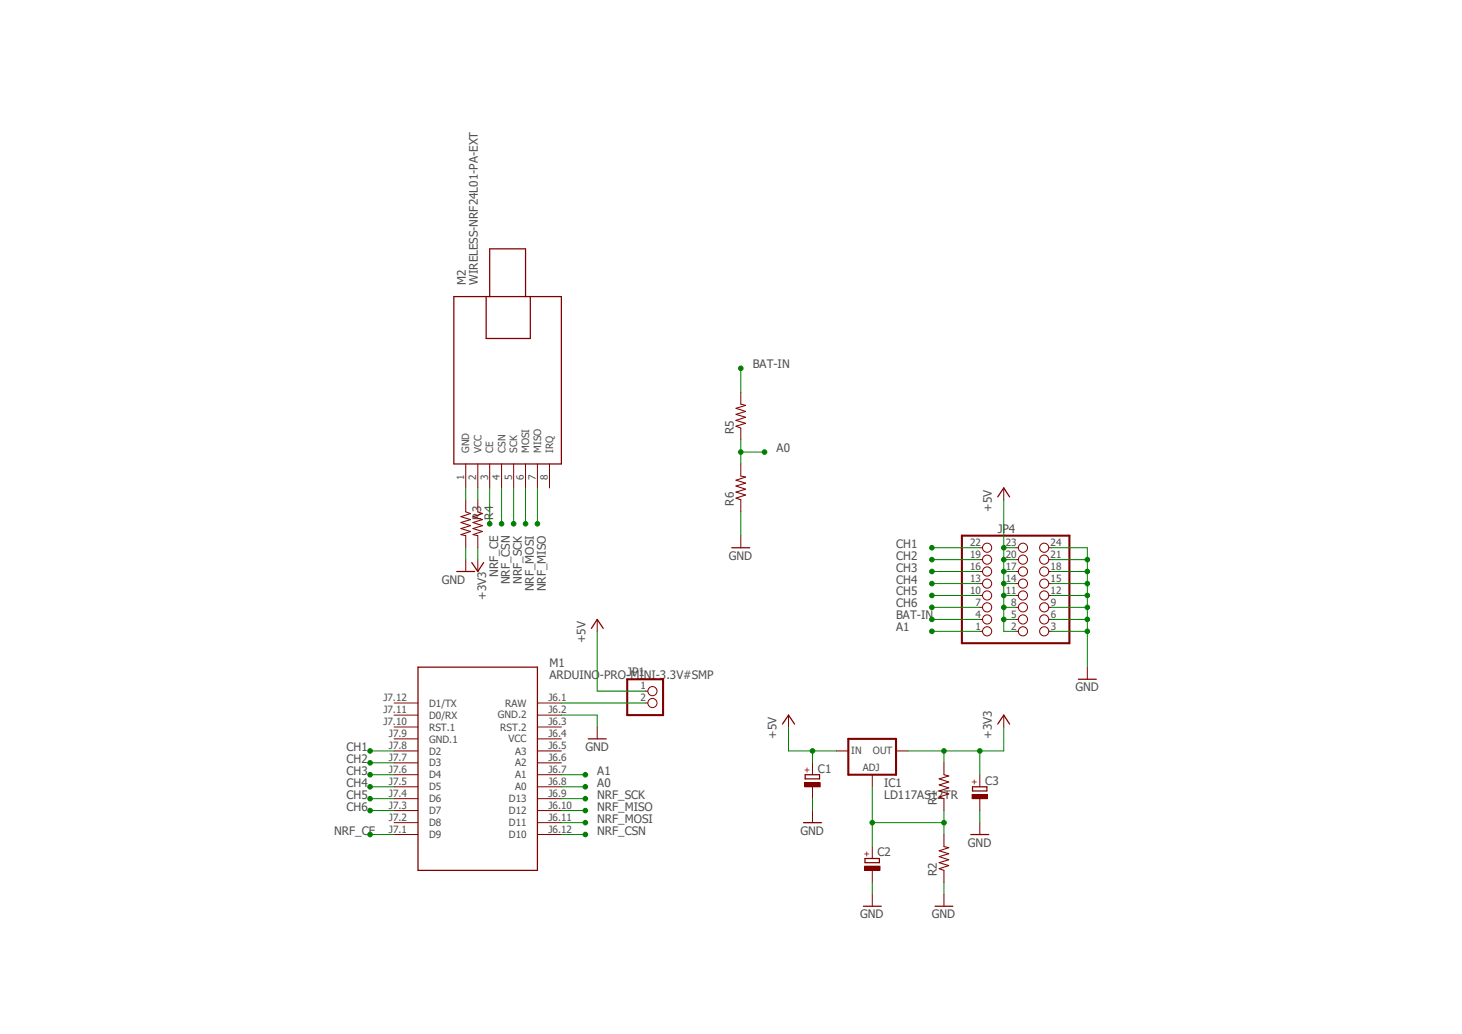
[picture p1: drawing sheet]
<svg xmlns="http://www.w3.org/2000/svg" width="297mm" height="210mm" viewBox="0 0 297 210" stroke-linecap="round" stroke-linejoin="round" font-family="sans-serif">
<path d="M67.3 25.4l156.6 161.8M223.9 25.4l-156.6 161.8" fill="none" stroke="#fff" stroke-width=".2"/>
<g fill="none" stroke="#800000" stroke-width=".2">
<path d="M94.6 94.2v4.9M97.1 94.2v4.9M99.5 94.2v4.9M101.9 94.2v4.9M104.4 94.2v4.9M106.8 94.2v4.9M109.2 94.2v4.9M111.6 94.2v4.9M94.6 101.5v2.5M94.6 108.8v2.5M97.1 101.5v2.5M97.1 108.8v2.5"/>
<path d="M80.1 142.8h4.8M80.1 145.2h4.8M80.1 147.7h4.8M80.1 150.1h4.8M80.1 152.5h4.8M80.1 154.9h4.8M80.1 157.4h4.8M80.1 159.8h4.8M109.2 142.8h4.8M109.2 145.2h4.8M109.2 147.7h4.8M109.2 150.1h4.8"/>
<path d="M109.2 152.5h4.8M109.2 154.9h4.8M109.2 157.4h4.8M109.2 159.8h4.8M169.9 152.5h2.4M177.2 157.4v2.4M182 152.5h2.5M191.8 154.9v2.5M80.1 162.2h4.8M80.1 164.6h4.8M80.1 167.1h4.8M80.1 169.5h4.8"/>
<path d="M109.2 162.2h4.8M109.2 164.6h4.8M109.2 167.1h4.8M109.2 169.5h4.8M191.8 162.2v2.4M191.8 169.5v2.5M191.8 176.8v2.4"/>
</g>
<path d="M92.2 60.2h21.8v34h-21.8zM98.8 60.2v8.5h8.9v-8.5M99.5 60.2v-9.7h7.3v9.7M84.9 135.5h24.3v41.3h-24.3zM163.6 157.4h2.9v.8h-2.9z" fill="none" stroke="#800000" stroke-width=".25"/>
<path d="M172.3 150.1h9.7v7.3h-9.7z" fill="none" stroke="#800000" stroke-width=".42"/>
<path d="M94.6 104l1 .3-2 .6 2 .6-2 .6 2 .7-2 .6 2 .5-2 .7 1 .2M97.1 104l.9 .3-1.9 .6 1.9 .6-1.9 .6 1.9 .7-1.9 .6 1.9 .5-1.9 .7 1 .2M191.8 157.4l.9 .2-1.9 .6 1.9 .6-1.9 .6 1.9 .6-1.9 .7 1.9 .5-1.9 .7 1 .3M191.8 172l.9 .2-1.9 .6 1.9 .6-1.9 .6 1.9 .6-1.9 .6 1.9 .6-1.9 .6 1 .4" fill="none" stroke="#800000" stroke-width=".21"/>
<path d="M163.5 159h3.1v.8h-3.1z" fill-rule="evenodd" fill="#800000"/>
<path d="M163.5 159h3.1v.8h-3.1zM165.1 154.9v2.5M165.1 159.8v2.4" fill="none" stroke="#800000" stroke-width=".2"/>
<path d="M175.7 174.4h2.9v.8h-2.9z" fill="none" stroke="#800000" stroke-width=".25"/>
<path d="M175.6 175.9h3.2v.9h-3.2z" fill-rule="evenodd" fill="#800000"/>
<path d="M175.6 175.9h3.2v.9h-3.2zM177.2 172v2.4M177.2 176.8v2.4" fill="none" stroke="#800000" stroke-width=".2"/>
<path d="M197.6 159.8h2.9v.9h-2.9z" fill="none" stroke="#800000" stroke-width=".25"/>
<path d="M197.5 161.4h3.1v.8h-3.1z" fill-rule="evenodd" fill="#800000"/>
<g fill="none" stroke="#800000" stroke-width=".2">
<path d="M150.5 79.7v2.4M150.5 87v2.4M150.5 94.2v2.5M203.9 99.1v2.4M94.6 113.7v2.4M97.1 113.7v2.4M150.5 101.5v2.5M150.5 108.8v2.5M199.1 111.3h.5M199.1 113.7h.5M199.1 116.1h.5M199.1 118.5h.5"/>
<path d="M206.3 111.3h.6M206.3 113.7h.6M206.3 116.1h.6M206.3 118.5h.6M213.1 111.3h.5M213.1 113.7h.5M213.1 116.1h.5M213.1 118.5h.5M121.3 125.8v2.4M199.1 120.9h.5M199.1 123.4h.5M199.1 125.8h.5"/>
<path d="M199.1 128.2h.5M206.3 120.9h.6M206.3 123.4h.6M206.3 125.8h.6M206.3 128.2h.6M213.1 120.9h.5M213.1 123.4h.5M213.1 125.8h.5M213.1 128.2h.5M220.9 135.5v2.5M121.3 147.7v2.4M131.1 140.4h.5"/>
<path d="M131.1 142.8h.5M160.2 145.2v2.5M199.1 157.4v2.4M203.9 145.2v2.5M165.1 164.6v2.5M197.5 161.4h3.1v.8h-3.1zM199.1 162.2v2.4M199.1 167.1v2.4M177.2 181.7v2.4M191.8 181.7v2.4"/>
<circle cx="200.5" cy="113.7" r=".93"/>
<circle cx="200.5" cy="118.5" r=".93"/>
<circle cx="200.5" cy="111.3" r=".93"/>
<circle cx="200.5" cy="116.1" r=".93"/>
<circle cx="207.8" cy="113.7" r=".93"/>
<circle cx="207.8" cy="116.1" r=".93"/>
<circle cx="207.8" cy="111.3" r=".93"/>
<circle cx="207.8" cy="118.5" r=".93"/>
<circle cx="212.1" cy="113.7" r=".93"/>
<circle cx="212.1" cy="111.3" r=".93"/>
<circle cx="212.1" cy="116.1" r=".93"/>
<circle cx="212.1" cy="118.5" r=".93"/>
<circle cx="200.5" cy="123.4" r=".93"/>
<circle cx="200.5" cy="128.2" r=".93"/>
<circle cx="200.5" cy="120.9" r=".93"/>
<circle cx="200.5" cy="125.8" r=".93"/>
<circle cx="207.8" cy="128.2" r=".93"/>
<circle cx="207.8" cy="123.4" r=".93"/>
<circle cx="207.8" cy="125.8" r=".93"/>
<circle cx="207.8" cy="120.9" r=".93"/>
<circle cx="212.1" cy="128.2" r=".93"/>
<circle cx="212.1" cy="125.8" r=".93"/>
<circle cx="212.1" cy="123.4" r=".93"/>
<circle cx="212.1" cy="120.9" r=".93"/>
<circle cx="132.5" cy="140.4" r=".93"/>
<circle cx="132.5" cy="142.8" r=".93"/>
</g>
<g fill="none" stroke="#800000" stroke-width=".25">
<path d="M92.8 116.1h3.6M95.8 114.3l1.3 1.8 1.2-1.8M148.7 111.3h3.6M202.7 100.9l1.2-1.8 1.2 1.8M120.1 127.6l1.2-1.8 1.3 1.8M219.1 138h3.6M119.5 150.1h3.6M159 147.1l1.2-1.9 1.2 1.9M202.7 147.1l1.2-1.9 1.2 1.9M163.2 167.1h3.7M197.2 169.5h3.7M175.4 184.1h3.6"/>
<path d="M189.9 184.1h3.7"/>
</g>
<path d="M150.5 82.1l1 .2-2 .6 2 .7-2 .6 2 .6-2 .6 2 .6-2 .6 1 .4M150.5 96.7l1 .2-2 .6 2 .6-2 .6 2 .7-2 .5 2 .6-2 .7 1 .3" fill="none" stroke="#800000" stroke-width=".21"/>
<path d="M195.4 108.8h21.9v21.8h-21.9zM127.4 138h7.3v7.2h-7.3z" fill="none" stroke="#800000" stroke-width=".42"/>
<g fill="none" stroke="#008000" stroke-width=".2">
<path d="M94.6 99.1v2.4M94.6 111.3v2.4M150.5 104v4.8M213.6 111.3h7.3v24.2M213.6 113.7h7.3M213.6 116.1h7.3M213.6 118.5h7.3M213.6 120.9h7.3M213.6 123.4h7.3M213.6 125.8h7.3M213.6 128.2h7.3M114 145.2h7.3v2.5"/>
<path d="M165.1 162.2v2.4M177.2 179.2v2.5M191.8 179.2v2.5M199.1 164.6v2.5"/>
</g>
<circle cx="220.9" cy="113.7" r=".46" fill="#008000"/>
<circle cx="220.9" cy="113.7" r=".46" fill="none" stroke="#008000" stroke-width=".2"/>
<circle cx="220.9" cy="116.1" r=".46" fill="#008000"/>
<circle cx="220.9" cy="116.1" r=".46" fill="none" stroke="#008000" stroke-width=".2"/>
<circle cx="220.9" cy="118.5" r=".46" fill="#008000"/>
<circle cx="220.9" cy="118.5" r=".46" fill="none" stroke="#008000" stroke-width=".2"/>
<circle cx="220.9" cy="120.9" r=".46" fill="#008000"/>
<circle cx="220.9" cy="120.9" r=".46" fill="none" stroke="#008000" stroke-width=".2"/>
<circle cx="220.9" cy="123.4" r=".46" fill="#008000"/>
<circle cx="220.9" cy="123.4" r=".46" fill="none" stroke="#008000" stroke-width=".2"/>
<circle cx="220.9" cy="125.8" r=".46" fill="#008000"/>
<circle cx="220.9" cy="125.8" r=".46" fill="none" stroke="#008000" stroke-width=".2"/>
<circle cx="220.9" cy="128.2" r=".46" fill="#008000"/>
<g fill="none" stroke="#008000" stroke-width=".2">
<path d="M97.1 111.3v2.4M191.8 152.5v2.4M199.1 152.5v4.9M203.9 147.7v4.8h-19.4"/>
<circle cx="220.9" cy="128.2" r=".46"/>
</g>
<circle cx="191.8" cy="152.5" r=".46" fill="#008000"/>
<circle cx="191.8" cy="152.5" r=".46" fill="none" stroke="#008000" stroke-width=".2"/>
<circle cx="199.1" cy="152.5" r=".46" fill="#008000"/>
<g fill="none" stroke="#008000" stroke-width=".2">
<path d="M160.2 147.7v4.8h9.7M165.1 152.5v2.4"/>
<circle cx="199.1" cy="152.5" r=".46"/>
</g>
<circle cx="165.1" cy="152.5" r=".46" fill="#008000"/>
<g fill="none" stroke="#008000" stroke-width=".2">
<path d="M203.9 101.5v26.7h2.4M203.9 118.5h2.4M203.9 116.1h2.4M203.9 113.7h2.4M203.9 111.3h2.4M203.9 125.8h2.4M203.9 123.4h2.4M203.9 120.9h2.4"/>
<circle cx="165.1" cy="152.5" r=".46"/>
</g>
<circle cx="203.9" cy="111.3" r=".46" fill="#008000"/>
<circle cx="203.9" cy="111.3" r=".46" fill="none" stroke="#008000" stroke-width=".2"/>
<circle cx="203.9" cy="113.7" r=".46" fill="#008000"/>
<circle cx="203.9" cy="113.7" r=".46" fill="none" stroke="#008000" stroke-width=".2"/>
<circle cx="203.9" cy="116.1" r=".46" fill="#008000"/>
<circle cx="203.9" cy="116.1" r=".46" fill="none" stroke="#008000" stroke-width=".2"/>
<circle cx="203.9" cy="118.5" r=".46" fill="#008000"/>
<circle cx="203.9" cy="118.5" r=".46" fill="none" stroke="#008000" stroke-width=".2"/>
<circle cx="203.9" cy="120.9" r=".46" fill="#008000"/>
<circle cx="203.9" cy="120.9" r=".46" fill="none" stroke="#008000" stroke-width=".2"/>
<circle cx="203.9" cy="123.4" r=".46" fill="#008000"/>
<circle cx="203.9" cy="123.4" r=".46" fill="none" stroke="#008000" stroke-width=".2"/>
<circle cx="203.9" cy="125.8" r=".46" fill="#008000"/>
<g fill="none" stroke="#008000" stroke-width=".2">
<path d="M121.3 128.2v12.2h9.8M177.2 159.8v12.2M177.2 167.1h14.6M191.8 164.6v4.9"/>
<circle cx="203.9" cy="125.8" r=".46"/>
</g>
<circle cx="177.2" cy="167.1" r=".46" fill="#008000"/>
<circle cx="177.2" cy="167.1" r=".46" fill="none" stroke="#008000" stroke-width=".2"/>
<circle cx="191.8" cy="167.1" r=".46" fill="#008000"/>
<g fill="none" stroke="#008000" stroke-width=".2">
<path d="M150.5 74.8v4.9"/>
<circle cx="191.8" cy="167.1" r=".46"/>
</g>
<circle cx="150.5" cy="74.8" r=".46" fill="#008000"/>
<g fill="none" stroke="#008000" stroke-width=".2">
<path d="M189.3 125.8h9.8"/>
<circle cx="150.5" cy="74.8" r=".46"/>
</g>
<circle cx="189.3" cy="125.8" r=".46" fill="#008000"/>
<g fill="none" stroke="#008000" stroke-width=".2">
<path d="M150.5 89.4v4.8M150.5 91.8h4.8"/>
<circle cx="189.3" cy="125.8" r=".46"/>
</g>
<circle cx="150.5" cy="91.8" r=".46" fill="#008000"/>
<circle cx="150.5" cy="91.8" r=".46" fill="none" stroke="#008000" stroke-width=".2"/>
<circle cx="155.3" cy="91.8" r=".46" fill="#008000"/>
<g fill="none" stroke="#008000" stroke-width=".2">
<path d="M114 159.8h4.9"/>
<circle cx="155.3" cy="91.8" r=".46"/>
</g>
<circle cx="118.9" cy="159.8" r=".46" fill="#008000"/>
<g fill="none" stroke="#008000" stroke-width=".2">
<path d="M99.5 99.1v7.3"/>
<circle cx="118.9" cy="159.8" r=".46"/>
</g>
<circle cx="99.5" cy="106.4" r=".46" fill="#008000"/>
<g fill="none" stroke="#008000" stroke-width=".2">
<path d="M75.2 169.5h4.9"/>
<circle cx="99.5" cy="106.4" r=".46"/>
</g>
<circle cx="75.2" cy="169.5" r=".46" fill="#008000"/>
<g fill="none" stroke="#008000" stroke-width=".2">
<path d="M101.9 99.1v7.3"/>
<circle cx="75.2" cy="169.5" r=".46"/>
</g>
<circle cx="101.9" cy="106.4" r=".46" fill="#008000"/>
<g fill="none" stroke="#008000" stroke-width=".2">
<path d="M114 169.5h4.9"/>
<circle cx="101.9" cy="106.4" r=".46"/>
</g>
<circle cx="118.9" cy="169.5" r=".46" fill="#008000"/>
<g fill="none" stroke="#008000" stroke-width=".2">
<path d="M104.4 99.1v7.3"/>
<circle cx="118.9" cy="169.5" r=".46"/>
</g>
<circle cx="104.4" cy="106.4" r=".46" fill="#008000"/>
<g fill="none" stroke="#008000" stroke-width=".2">
<path d="M114 162.2h4.9"/>
<circle cx="104.4" cy="106.4" r=".46"/>
</g>
<circle cx="118.9" cy="162.2" r=".46" fill="#008000"/>
<g fill="none" stroke="#008000" stroke-width=".2">
<path d="M106.8 99.1v7.3"/>
<circle cx="118.9" cy="162.2" r=".46"/>
</g>
<circle cx="106.8" cy="106.4" r=".46" fill="#008000"/>
<g fill="none" stroke="#008000" stroke-width=".2">
<path d="M114 167.1h4.9"/>
<circle cx="106.8" cy="106.4" r=".46"/>
</g>
<circle cx="118.9" cy="167.1" r=".46" fill="#008000"/>
<g fill="none" stroke="#008000" stroke-width=".2">
<path d="M109.2 99.1v7.3"/>
<circle cx="118.9" cy="167.1" r=".46"/>
</g>
<circle cx="109.2" cy="106.4" r=".46" fill="#008000"/>
<g fill="none" stroke="#008000" stroke-width=".2">
<path d="M114 164.6h4.9"/>
<circle cx="109.2" cy="106.4" r=".46"/>
</g>
<circle cx="118.9" cy="164.6" r=".46" fill="#008000"/>
<g fill="none" stroke="#008000" stroke-width=".2">
<path d="M114 157.4h4.9"/>
<circle cx="118.9" cy="164.6" r=".46"/>
</g>
<circle cx="118.9" cy="157.4" r=".46" fill="#008000"/>
<g fill="none" stroke="#008000" stroke-width=".2">
<path d="M189.3 128.2h9.8"/>
<circle cx="118.9" cy="157.4" r=".46"/>
</g>
<circle cx="189.3" cy="128.2" r=".46" fill="#008000"/>
<g fill="none" stroke="#008000" stroke-width=".2">
<path d="M75.2 152.5h4.9"/>
<circle cx="189.3" cy="128.2" r=".46"/>
</g>
<circle cx="75.2" cy="152.5" r=".46" fill="#008000"/>
<g fill="none" stroke="#008000" stroke-width=".2">
<path d="M189.3 111.3h9.8"/>
<circle cx="75.2" cy="152.5" r=".46"/>
</g>
<circle cx="189.3" cy="111.3" r=".46" fill="#008000"/>
<g fill="none" stroke="#008000" stroke-width=".2">
<path d="M75.2 154.9h4.9"/>
<circle cx="189.3" cy="111.3" r=".46"/>
</g>
<circle cx="75.2" cy="154.9" r=".46" fill="#008000"/>
<g fill="none" stroke="#008000" stroke-width=".2">
<path d="M189.3 113.7h9.8"/>
<circle cx="75.2" cy="154.9" r=".46"/>
</g>
<circle cx="189.3" cy="113.7" r=".46" fill="#008000"/>
<g fill="none" stroke="#008000" stroke-width=".2">
<path d="M75.2 157.4h4.9"/>
<circle cx="189.3" cy="113.7" r=".46"/>
</g>
<circle cx="75.2" cy="157.4" r=".46" fill="#008000"/>
<g fill="none" stroke="#008000" stroke-width=".2">
<path d="M189.3 116.1h9.8"/>
<circle cx="75.2" cy="157.4" r=".46"/>
</g>
<circle cx="189.3" cy="116.1" r=".46" fill="#008000"/>
<g fill="none" stroke="#008000" stroke-width=".2">
<path d="M75.2 159.8h4.9"/>
<circle cx="189.3" cy="116.1" r=".46"/>
</g>
<circle cx="75.2" cy="159.8" r=".46" fill="#008000"/>
<g fill="none" stroke="#008000" stroke-width=".2">
<path d="M189.3 118.5h9.8"/>
<circle cx="75.2" cy="159.8" r=".46"/>
</g>
<circle cx="189.3" cy="118.5" r=".46" fill="#008000"/>
<g fill="none" stroke="#008000" stroke-width=".2">
<path d="M75.2 162.2h4.9"/>
<circle cx="189.3" cy="118.5" r=".46"/>
</g>
<circle cx="75.2" cy="162.2" r=".46" fill="#008000"/>
<g fill="none" stroke="#008000" stroke-width=".2">
<path d="M189.3 120.9h9.8"/>
<circle cx="75.2" cy="162.2" r=".46"/>
</g>
<circle cx="189.3" cy="120.9" r=".46" fill="#008000"/>
<g fill="none" stroke="#008000" stroke-width=".2">
<path d="M75.2 164.6h4.9"/>
<circle cx="189.3" cy="120.9" r=".46"/>
</g>
<circle cx="75.2" cy="164.6" r=".46" fill="#008000"/>
<g fill="none" stroke="#008000" stroke-width=".2">
<path d="M189.3 123.4h9.8"/>
<circle cx="75.2" cy="164.6" r=".46"/>
</g>
<circle cx="189.3" cy="123.4" r=".46" fill="#008000"/>
<g fill="none" stroke="#008000" stroke-width=".2">
<path d="M97.1 99.1v2.4M114 142.8h17.1"/>
<circle cx="189.3" cy="123.4" r=".46"/>
</g>
<g font-size="2.4" fill="#505050">
<text x="94.6" y="57.8" transform="rotate(-90 94.6 57.8)">M2</text>
<text x="97.1" y="57.8" transform="rotate(-90 97.1 57.8)">WIRELESS-NRF24L01-PA-EXT</text>
<text x="152.9" y="74.8">BAT-IN</text>
<text x="149.1" y="88.2" transform="rotate(-90 149.1 88.2)">R5</text>
<text x="157.8" y="91.8">A0</text>
<text x="97.7" y="105.5" transform="rotate(-90 97.7 105.5)">R3</text>
<text x="100.2" y="105.5" transform="rotate(-90 100.2 105.5)">R4</text>
<text x="149.1" y="102.7" transform="rotate(-90 149.1 102.7)">R6</text>
<text x="201.5" y="104" transform="rotate(-90 201.5 104)">+5V</text>
<text x="148" y="113.7">GND</text>
<text x="182" y="111.3">CH1</text>
<text x="182" y="113.7">CH2</text>
<text x="202.7" y="108.2">JP4</text>
<text x="89.7" y="118.5">GND</text>
<text x="101.2" y="117.1" transform="rotate(-90 101.2 117.1)">NRF_CE</text>
<text x="103.6" y="118.7" transform="rotate(-90 103.6 118.7)">NRF_CSN</text>
<text x="106" y="118.5" transform="rotate(-90 106 118.5)">NRF_SCK</text>
<text x="182" y="116.1">CH3</text>
<text x="182" y="118.5">CH4</text>
<text x="98.8" y="121.8" transform="rotate(-90 98.8 121.8)">+3V3</text>
<text x="108.5" y="120.1" transform="rotate(-90 108.5 120.1)">NRF_MOSI</text>
<text x="110.9" y="120.1" transform="rotate(-90 110.9 120.1)">NRF_MISO</text>
<text x="182" y="125.8">BAT-IN</text>
<text x="182" y="120.9">CH5</text>
<text x="182" y="123.4">CH6</text>
<text x="118.9" y="130.7" transform="rotate(-90 118.9 130.7)">+5V</text>
<text x="182" y="128.2">A1</text>
<text x="111.6" y="138">ARDUINO-PRO-MINI-3.3V#SMP</text>
<text x="111.6" y="135.5">M1</text>
<text x="127.4" y="137.3">JP1</text>
<text x="218.5" y="140.4">GND</text>
<text x="70.4" y="152.5">CH1</text>
<text x="70.4" y="154.9">CH2</text>
<text x="118.9" y="152.5">GND</text>
<text x="157.8" y="150.1" transform="rotate(-90 157.8 150.1)">+5V</text>
<text x="201.5" y="150.1" transform="rotate(-90 201.5 150.1)">+3V3</text>
<text x="70.4" y="157.4">CH3</text>
<text x="70.4" y="159.8">CH4</text>
<text x="121.3" y="159.8">A0</text>
<text x="121.3" y="157.4">A1</text>
<text x="166.2" y="156.9">C1</text>
<text x="179.6" y="159.8">IC1</text>
<text x="200.2" y="159.3">C3</text>
<text x="70.4" y="162.2">CH5</text>
<text x="70.4" y="164.7">CH6</text>
<text x="121.3" y="162.2">NRF_SCK</text>
<text x="121.3" y="167.1">NRF_MOSI</text>
<text x="121.3" y="164.7">NRF_MISO</text>
<text x="179.6" y="162.2">LD117AS12TR</text>
<text x="190.3" y="163.5" transform="rotate(-90 190.3 163.5)">R1</text>
<text x="67.9" y="169.5">NRF_CE</text>
<text x="121.3" y="169.5">NRF_CSN</text>
<text x="162.6" y="169.5">GND</text>
<text x="178.3" y="173.9">C2</text>
<text x="196.6" y="172">GND</text>
<text x="190.3" y="178" transform="rotate(-90 190.3 178)">R2</text>
<text x="174.8" y="186.5">GND</text>
<text x="189.3" y="186.5">GND</text>
</g>
<g font-size="2" fill="#505050">
<text x="95.3" y="92" transform="rotate(-90 95.3 92)">GND</text>
<text x="97.8" y="92" transform="rotate(-90 97.8 92)">VCC</text>
<text x="100.2" y="92" transform="rotate(-90 100.2 92)">CE</text>
<text x="102.7" y="92" transform="rotate(-90 102.7 92)">CSN</text>
<text x="105.1" y="92" transform="rotate(-90 105.1 92)">SCK</text>
<text x="107.5" y="92" transform="rotate(-90 107.5 92)">MOSI</text>
<text x="109.9" y="92" transform="rotate(-90 109.9 92)">MISO</text>
<text x="112.4" y="92" transform="rotate(-90 112.4 92)">IRQ</text>
<text x="94.3" y="97.6" transform="rotate(-90 94.3 97.6)">1</text>
<text x="96.7" y="97.6" transform="rotate(-90 96.7 97.6)">2</text>
<text x="99.1" y="97.6" transform="rotate(-90 99.1 97.6)">3</text>
<text x="101.6" y="97.6" transform="rotate(-90 101.6 97.6)">4</text>
<text x="104" y="97.6" transform="rotate(-90 104 97.6)">5</text>
<text x="106.4" y="97.6" transform="rotate(-90 106.4 97.6)">6</text>
<text x="108.8" y="97.6" transform="rotate(-90 108.8 97.6)">7</text>
<text x="111.3" y="97.6" transform="rotate(-90 111.3 97.6)">8</text>
<text x="197.1" y="110.9">22</text>
<text x="197.1" y="113.3">19</text>
<text x="204.3" y="110.9">23</text>
<text x="204.3" y="113.3">20</text>
<text x="213.4" y="110.9">24</text>
<text x="213.4" y="113.3">21</text>
<text x="197.1" y="115.7">16</text>
<text x="197.1" y="118.2">13</text>
<text x="204.3" y="115.7">17</text>
<text x="204.3" y="118.2">14</text>
<text x="213.4" y="115.7">18</text>
<text x="213.4" y="118.2">15</text>
<text x="197.1" y="120.6">10</text>
<text x="198.2" y="123">7</text>
<text x="198.2" y="125.5">4</text>
<text x="204.3" y="120.6">11</text>
<text x="205.4" y="123">8</text>
<text x="205.4" y="125.5">5</text>
<text x="213.4" y="120.6">12</text>
<text x="213.4" y="123">9</text>
<text x="213.4" y="125.5">6</text>
<text x="198.2" y="127.9">1</text>
<text x="205.4" y="127.9">2</text>
<text x="213.4" y="127.9">3</text>
<text x="77.9" y="142.5">J7.12</text>
<text x="87.2" y="143.6">D1/TX</text>
<text x="102.7" y="143.5">RAW</text>
<text x="111.4" y="142.5">J6.1</text>
<text x="130.1" y="140">1</text>
<text x="130.1" y="142.5">2</text>
<text x="77.9" y="144.9">J7.11</text>
<text x="77.9" y="147.3">J7.10</text>
<text x="79" y="149.7">J7.9</text>
<text x="87.2" y="146">D0/RX</text>
<text x="87.2" y="148.4">RST.1</text>
<text x="101.1" y="145.9">GND.2</text>
<text x="101.6" y="148.4">RST.2</text>
<text x="111.4" y="144.9">J6.2</text>
<text x="111.4" y="147.3">J6.3</text>
<text x="111.4" y="149.7">J6.4</text>
<text x="79" y="152.2">J7.8</text>
<text x="79" y="154.6">J7.7</text>
<text x="87.2" y="150.8">GND.1</text>
<text x="87.2" y="153.2">D2</text>
<text x="87.2" y="155.7">D3</text>
<text x="103.3" y="150.8">VCC</text>
<text x="104.6" y="153.2">A3</text>
<text x="104.6" y="155.7">A2</text>
<text x="111.4" y="152.2">J6.5</text>
<text x="111.4" y="154.6">J6.6</text>
<text x="172.9" y="153.1">IN</text>
<text x="177.3" y="153.1">OUT</text>
<text x="79" y="157">J7.6</text>
<text x="79" y="159.5">J7.5</text>
<text x="79" y="161.9">J7.4</text>
<text x="87.2" y="158.1">D4</text>
<text x="87.2" y="160.5">D5</text>
<text x="104.6" y="158.1">A1</text>
<text x="104.6" y="160.5">A0</text>
<text x="111.4" y="157">J6.7</text>
<text x="111.4" y="159.5">J6.8</text>
<text x="111.4" y="161.9">J6.9</text>
<text x="175.3" y="156.6">ADJ</text>
<text x="79" y="164.3">J7.3</text>
<text x="79" y="166.8">J7.2</text>
<text x="87.2" y="162.9">D6</text>
<text x="87.2" y="165.4">D7</text>
<text x="87.2" y="167.8">D8</text>
<text x="103.4" y="162.9">D13</text>
<text x="103.4" y="165.4">D12</text>
<text x="103.4" y="167.8">D11</text>
<text x="111.4" y="164.3">J6.10</text>
<text x="111.4" y="166.8">J6.11</text>
<text x="79" y="169.2">J7.1</text>
<text x="87.2" y="170.2">D9</text>
<text x="103.4" y="170.2">D10</text>
<text x="111.4" y="169.2">J6.12</text>
</g>
<g font-size="1.7" fill="#800000">
<text x="164.5" y="157" transform="rotate(-90 164.5 157)">+</text>
<text x="198.5" y="159.4" transform="rotate(-90 198.5 159.4)">+</text>
<text x="176.6" y="174" transform="rotate(-90 176.6 174)">+</text>
</g>
</svg>
